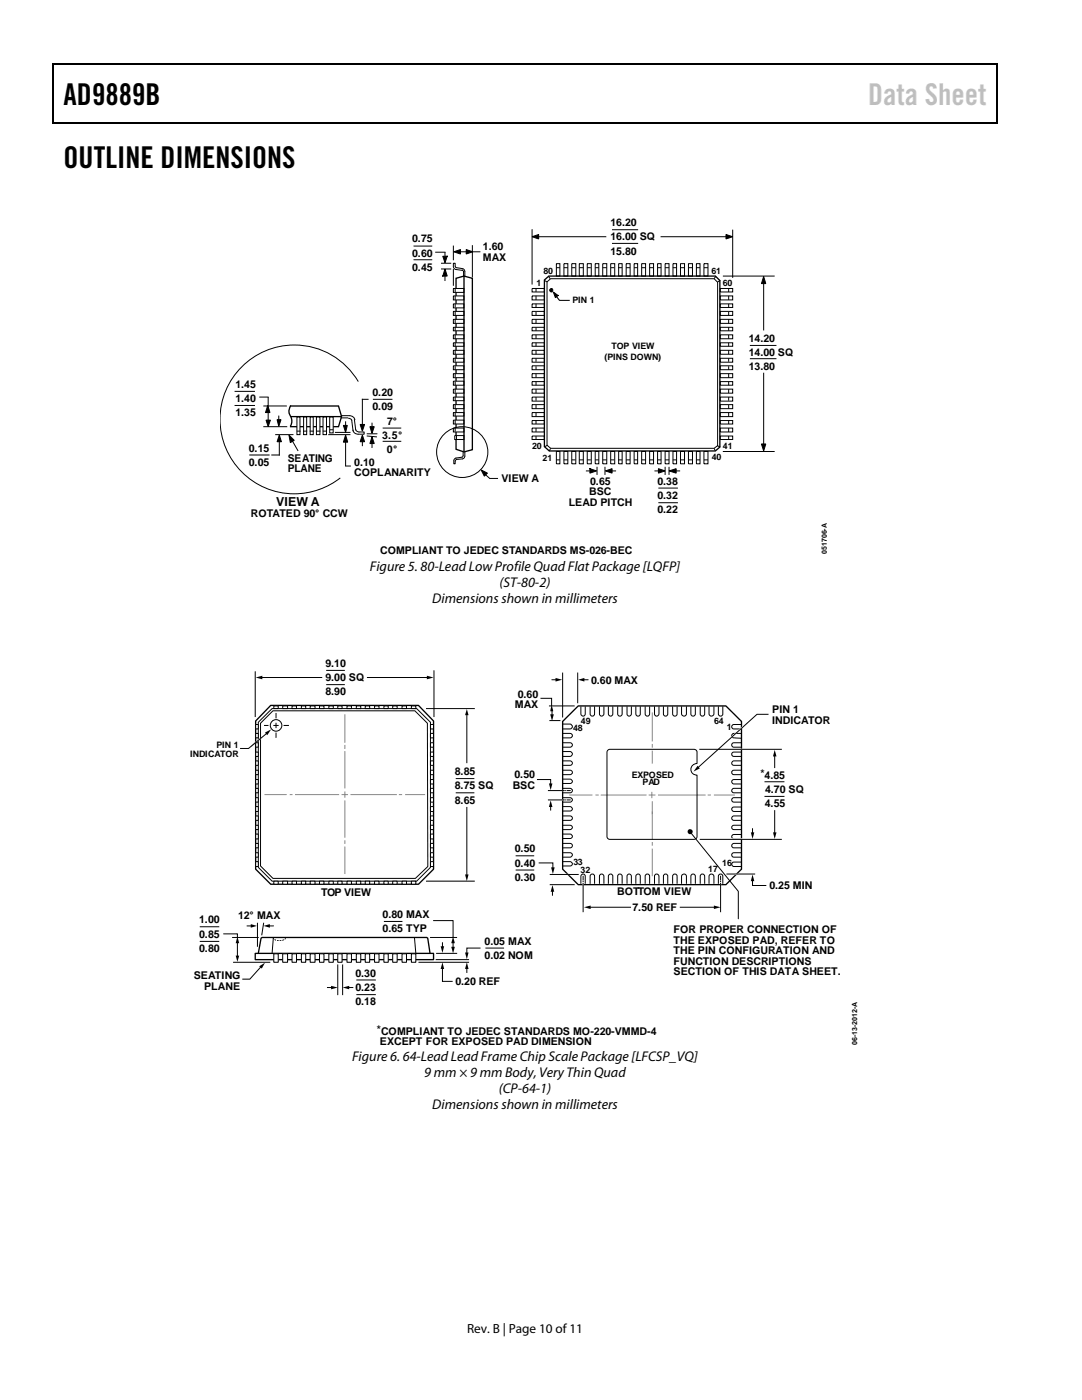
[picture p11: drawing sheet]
<svg xmlns="http://www.w3.org/2000/svg" width="216mm" height="279mm" viewBox="0 0 216 279" stroke-linecap="round" stroke-linejoin="round" font-family="sans-serif">
<path d="M10.5 12.7h.3v1h-.3zM198.8 12.7h.2v1h-.2zM198.8 12.7h.2v.3h-.2zM198.8 24.4h.2v.3h-.2z" fill="#000"/>
<path d="M10.5 12.8h188.3M10.7 13.7v11M198.9 13.7v11M10.5 24.5h188.3" fill="none" stroke="#000" stroke-width=".25"/>
<g fill="none" stroke="#000" stroke-width=".2">
<path d="M46.9 78.1h3.9M74.5 79.7h3.7M46.9 80.9h3.9M49.8 90.8h3.9M55.7 88.2v2.6h-1.5M68.1 83.4h1.3M68.2 83a2.67 2.67 0 0 1 2.4 .3l.2 .5M69.5 83.5a.62 .62 0 0 1 .7 .4l.2 2.1M70.7 83.8l.3 2M71 85.7a.69 .69 0 0 0 .7 .5h1v.5h-1.2a.94 .94 0 0 1-1.1-.9M73.3 86.6h1.9M73.3 87l1.8 .2"/>
<path d="M74.2 84.5v1.3M74.2 88.1v1.2"/>
</g>
<path d="M55.7 86.8l.5 1.4h-.9zM74.2 87.2l.5 1.3h-.9zM73.8 85.2h.9l-.5 1.3z" fill="#000" stroke="#000" stroke-width=".2"/>
<path d="M57.8 81h9.7l.7 2.1-.7 2.1h-9.7M58.1 83.1h10" fill="none" stroke="#000" stroke-width=".26"/>
<path d="M64.5 83.2h.7v3.5h-.7z" fill="#fff" stroke="#000" stroke-width=".2"/>
<path d="M64.5 86h.6" fill="none" stroke="#000" stroke-width=".2"/>
<path d="M65.8 83.2h.7v3.2h-.7z" fill="#fff" stroke="#000" stroke-width=".2"/>
<path d="M65.8 85.8h.7" fill="none" stroke="#000" stroke-width=".2"/>
<path d="M63.1 83.2h.7v3.5h-.7z" fill="#fff" stroke="#000" stroke-width=".2"/>
<path d="M63.2 86h.6" fill="none" stroke="#000" stroke-width=".2"/>
<path d="M61.9 83.2h.6v3.5h-.6z" fill="#fff" stroke="#000" stroke-width=".2"/>
<path d="M61.9 86h.6" fill="none" stroke="#000" stroke-width=".2"/>
<path d="M60.6 83.2h.6v3.5h-.6z" fill="#fff" stroke="#000" stroke-width=".2"/>
<path d="M60.6 86h.6" fill="none" stroke="#000" stroke-width=".2"/>
<path d="M59.2 83.2h.7v3.5h-.7z" fill="#fff" stroke="#000" stroke-width=".2"/>
<g fill="none" stroke="#000" stroke-width=".2">
<path d="M111 53.4h.7M111 52.6h.7v2.5h-.7zM112.5 52.6h.8v2.5h-.8zM112.5 53.4h.8M114.1 52.6h.8v2.5h-.8zM114.1 53.4h.7M115.6 53.4h.8M115.6 52.6h.8v2.5h-.8zM117.2 52.6h.8v2.5h-.8zM117.2 53.4h.7M118.8 52.6h.7v2.5h-.7zM118.8 53.4h.7"/>
<path d="M120.3 53.4h.8M120.3 52.6h.8v2.5h-.8zM121.9 53.4h.7M121.9 52.6h.8v2.5h-.8zM123.4 53.4h.7M123.4 52.6h.7v2.5h-.7zM124.9 52.6h.8v2.5h-.8zM124.9 53.4h.8M126.5 52.6h.7v2.5h-.7zM126.5 53.4h.7M128 52.6h.8v2.5h-.8zM128 53.4h.8"/>
<path d="M129.6 52.6h.8v2.5h-.8zM129.6 53.4h.7M131.2 52.6h.7v2.5h-.7zM131.2 53.4h.7M132.7 52.6h.8v2.5h-.8zM132.7 53.4h.8M134.3 53.4h.7M134.3 52.6h.7v2.5h-.7zM135.8 53.4h.8M135.8 52.6h.8v2.5h-.8zM137.4 52.6h.8v2.5h-.8zM137.4 53.4h.7"/>
<path d="M139 52.6h.7v2.5h-.7zM139 53.4h.7M140.5 53.4h.8M140.5 52.6h.8v2.5h-.8zM51.8 79.2h1.7M53.5 79.3v5.2M73.4 79.7h-1.1v5.3M52.6 85.2h4.6M52.6 81h4.5M55 86.7h3.5M55.6 83v1.4M58.3 87.9l1.1 2"/>
<path d="M59.3 86h.6M65.6 86.7h4.2M66.9 86.3h2.9M69 84.2v1.3M69 87.5v5.4M69 93h.9M72.3 87.7v1.2M76.5 85.4h3.5M76.5 88.1h3.5M111 91.8h.7M111 90.1h.7v2.5h-.7zM112.5 90.1h.8v2.5h-.8z"/>
<path d="M112.5 91.8h.8M114.1 90.1h.8v2.5h-.8zM114.1 91.8h.7M115.6 91.8h.8M115.6 90.1h.8v2.5h-.8zM117.2 90.1h.8v2.5h-.8zM117.2 91.8h.7M118.8 90.1h.7v2.5h-.7zM118.8 91.8h.7M120.3 91.8h.8M120.3 90.1h.8v2.5h-.8zM121.9 91.8h.7"/>
<path d="M121.9 90.1h.8v2.5h-.8zM123.4 91.8h.7M123.4 90.1h.7v2.5h-.7zM124.9 90.1h.8v2.5h-.8zM124.9 91.8h.8M126.5 90.1h.7v2.5h-.7zM126.5 91.8h.7"/>
</g>
<path d="M53.4 80.9l.5 1.4h-.9zM53.1 83.8h.9l-.5 1.4zM55.3 83.8h.8l-.5 1.3zM57.7 86.8l1 1.1-.8 .4zM69 86.8l.4 1.4h-.9zM68.5 84.9h.8l-.3 1.4zM72.3 86.8l.4 1.4h-.8zM71.9 84.7h.8l-.4 1.3z" fill="#000" stroke="#000" stroke-width=".2"/>
<path d="M128 90.1h.8v2.5h-.8z" fill="#fff"/>
<g fill="none" stroke="#000" stroke-width=".2">
<path d="M128 90.1h.8v2.5h-.8zM128 91.8h.8M129.6 90.1h.8v2.5h-.8zM129.6 91.8h.7M131.2 90.1h.7v2.5h-.7zM131.2 91.8h.7M132.7 90.1h.8v2.5h-.8zM132.7 91.8h.8M134.3 91.8h.7M134.3 90.1h.7v2.5h-.7zM135.8 91.8h.8M135.8 90.1h.8v2.5h-.8z"/>
<path d="M137.4 90.1h.8v2.5h-.8zM137.4 91.8h.7M139 90.1h.7v2.5h-.7zM139 91.8h.7M140.5 91.8h.8M140.5 90.1h.8v2.5h-.8z"/>
</g>
<path d="M106.2 87h2.4v.7h-2.4z" fill="#fff"/>
<path d="M106.2 87h2.4v.7h-2.4zM107 87v.7" fill="none" stroke="#000" stroke-width=".2"/>
<path d="M106.2 85.4h2.4v.8h-2.4z" fill="#fff"/>
<path d="M106.2 85.4h2.4v.8h-2.4zM107 85.4v.8" fill="none" stroke="#000" stroke-width=".2"/>
<path d="M106.2 83.9h2.4v.7h-2.4z" fill="#fff"/>
<g fill="none" stroke="#000" stroke-width=".2">
<path d="M88.3 51.1h.9l-.4 1.4zM88.8 50.4v1.4M88.8 54.6v1.4M88.8 53.7l.4 1.4h-.9zM90.5 53.1a.61 .61 0 0 0 .5 .7l1.2 .2M90.5 49.1v2.7M90.5 53.8v3.1M90.8 53.1l.1 .3 1.6 .3 .3 .5M91.3 50.2h4.5M92.1 53.9l.3 .2 .1 .2M94.3 49v6.3M106.2 59.1h2.4v.8h-2.4z"/>
<path d="M106.2 57.6h2.4v.7h-2.4zM106.2 45.8v10.9M106.9 47.2h14M107 57.6v.7M107 59.1v.8M143.7 59.1h2.5v.8h-2.5zM143.7 57.6h2.5v.7h-2.5zM145.4 57.6v.7M145.4 59.1v.8M146.2 45.9v9.5M106.2 79.2h2.4v.9h-2.4zM106.2 77.7h2.4v.8h-2.4z"/>
<path d="M106.2 76.2h2.4v.7h-2.4zM106.2 74.6h2.4v.8h-2.4zM106.2 73h2.4v.8h-2.4zM106.2 71.5h2.4v.8h-2.4zM106.2 69.9h2.4v.8h-2.4zM106.2 68.4h2.4v.7h-2.4zM106.2 66.8h2.4v.8h-2.4zM106.2 65.3h2.4v.7h-2.4zM106.2 63.7h2.4v.8h-2.4zM106.2 62.1h2.4v.8h-2.4zM106.2 60.6h2.4v.8h-2.4zM107 60.6v.8"/>
<path d="M107 62.2v.7M107 63.7v.8M107 65.3v.7M107 66.8v.8M107 68.4v.7M107 69.9v.8M107 71.5v.7M107 73.1v.7M107 74.6v.8M107 76.2v.7M107 77.7v.8M107 79.2v.8"/>
<path d="M143.7 79.2h2.5v.9h-2.5zM143.7 77.7h2.5v.8h-2.5zM143.7 76.2h2.5v.7h-2.5zM143.7 74.6h2.5v.8h-2.5zM143.7 73h2.5v.8h-2.5zM143.7 71.5h2.5v.8h-2.5zM143.7 69.9h2.5v.8h-2.5zM143.7 68.4h2.5v.7h-2.5zM143.7 66.8h2.5v.8h-2.5zM143.7 65.3h2.5v.7h-2.5zM143.7 63.7h2.5v.8h-2.5zM143.7 62.1h2.5v.8h-2.5z"/>
<path d="M143.7 60.6h2.5v.8h-2.5zM145.4 60.6v.8M145.4 62.2v.7M145.4 63.7v.8M145.4 65.3v.7M145.4 66.8v.8M145.4 68.4v.7M145.4 69.9v.8M145.4 71.5v.7M145.4 73.1v.7M145.4 74.6v.8M145.4 76.2v.7"/>
<path d="M145.4 77.7v.8M145.4 79.2v.8M106.2 83.9h2.4v.7h-2.4zM106.2 82.3h2.4v.8h-2.4zM106.2 80.8h2.4v.8h-2.4zM107 80.8v.8M107 82.3v.8M107 83.9v.7M143.7 87h2.5v.7h-2.5zM143.7 85.4h2.5v.8h-2.5zM143.7 83.9h2.5v.7h-2.5zM143.7 82.3h2.5v.8h-2.5z"/>
<path d="M143.7 80.8h2.5v.8h-2.5zM145.4 80.8v.8M145.4 82.3v.8M145.4 83.9v.7M145.4 85.4v.8M145.4 87v.7"/>
</g>
<path d="M90.6 50.2l1.3-.4v.9zM93 49.8l1.3 .4-1.3 .5zM106.2 47.2l1.3-.4v.9zM144.9 46.8l1.3 .4-1.3 .5z" fill="#000" stroke="#000" stroke-width=".2"/>
<path d="M88.8 53.7l.4 1.4h-.9zM88.3 51.1h.9l-.4 1.4z" fill="#000"/>
<path d="M90.5 52.5h.3v.6h-.3z" fill="#fff"/>
<path d="M90.8 53.1v-.6h-.3v.6M92.5 54.3v.8M92.8 54.2v.9M91.1 91.4l-.3 .1-.2 .4M92.4 90.9l-.1 .3-1.3 .2M92.8 91l-.3 .5-1.4 .2-.3 .4" fill="none" stroke="#000" stroke-width=".2"/>
<path d="M90.6 91.9l.2 .2v.5h-.2z" fill="#fff"/>
<path d="M90.6 91.9v.7h.2v-.5M92.4 90.2v.7M92.8 90.2v.8" fill="none" stroke="#000" stroke-width=".2"/>
<path d="M91 55.5l1.6-.4 1.7 .4v34.2l-1.7 .5-1.6-.5z" fill="none" stroke="#000" stroke-width=".26"/>
<path d="M90.5 57.6h2.1v.8h-2.1zM90.8 57.6v.7z" fill="#fff"/>
<path d="M90.5 57.6h2.1v.8h-2.1zM90.8 57.6v.7" fill="none" stroke="#000" stroke-width=".2"/>
<path d="M90.5 59.1h2.1v.8h-2.1zM90.8 59.1v.8z" fill="#fff"/>
<path d="M90.5 59.1h2.1v.8h-2.1zM90.8 59.1v.8" fill="none" stroke="#000" stroke-width=".2"/>
<path d="M90.5 60.6h2.1v.8h-2.1zM90.8 60.6v.8z" fill="#fff"/>
<path d="M90.5 60.6h2.1v.8h-2.1zM90.8 60.6v.8" fill="none" stroke="#000" stroke-width=".2"/>
<path d="M90.5 62.1h2.1v.8h-2.1zM90.8 62.2v.7z" fill="#fff"/>
<path d="M90.5 62.1h2.1v.8h-2.1zM90.8 62.2v.7" fill="none" stroke="#000" stroke-width=".2"/>
<path d="M90.5 63.7h2.1v.8h-2.1zM90.8 63.7v.8z" fill="#fff"/>
<path d="M90.5 63.7h2.1v.8h-2.1zM90.8 63.7v.8" fill="none" stroke="#000" stroke-width=".2"/>
<path d="M90.5 65.3h2.1v.7h-2.1zM90.8 65.3v.7z" fill="#fff"/>
<path d="M90.5 65.3h2.1v.7h-2.1zM90.8 65.3v.7" fill="none" stroke="#000" stroke-width=".2"/>
<path d="M90.5 66.8h2.1v.8h-2.1zM90.8 66.8v.8z" fill="#fff"/>
<path d="M90.5 66.8h2.1v.8h-2.1zM90.8 66.8v.8" fill="none" stroke="#000" stroke-width=".2"/>
<path d="M90.5 68.4h2.1v.7h-2.1zM90.8 68.4v.7z" fill="#fff"/>
<path d="M90.5 68.4h2.1v.7h-2.1zM90.8 68.4v.7" fill="none" stroke="#000" stroke-width=".2"/>
<path d="M90.5 69.9h2.1v.8h-2.1zM90.8 69.9v.8z" fill="#fff"/>
<path d="M90.5 69.9h2.1v.8h-2.1zM90.8 69.9v.8" fill="none" stroke="#000" stroke-width=".2"/>
<path d="M90.5 71.5h2.1v.8h-2.1zM90.8 71.5v.7z" fill="#fff"/>
<path d="M90.5 71.5h2.1v.8h-2.1zM90.8 71.5v.7" fill="none" stroke="#000" stroke-width=".2"/>
<path d="M90.5 73h2.1v.8h-2.1zM90.8 73.1v.7z" fill="#fff"/>
<path d="M90.5 73h2.1v.8h-2.1zM90.8 73.1v.7" fill="none" stroke="#000" stroke-width=".2"/>
<path d="M90.5 74.6h2.1v.8h-2.1zM90.8 74.6v.7z" fill="#fff"/>
<path d="M90.5 74.6h2.1v.8h-2.1zM90.8 74.6v.7" fill="none" stroke="#000" stroke-width=".2"/>
<path d="M90.5 76.1h2.1v.8h-2.1zM90.8 76.2v.7z" fill="#fff"/>
<path d="M90.5 76.1h2.1v.8h-2.1zM90.8 76.2v.7" fill="none" stroke="#000" stroke-width=".2"/>
<path d="M90.5 77.7h2.1v.8h-2.1zM90.8 77.7v.7z" fill="#fff"/>
<path d="M90.5 77.7h2.1v.8h-2.1zM90.8 77.7v.7" fill="none" stroke="#000" stroke-width=".2"/>
<path d="M90.5 79.2h2.1v.8h-2.1zM90.8 79.2v.8z" fill="#fff"/>
<path d="M90.5 79.2h2.1v.8h-2.1zM90.8 79.2v.8" fill="none" stroke="#000" stroke-width=".2"/>
<path d="M90.5 80.8h2.1v.8h-2.1zM90.8 80.8v.8z" fill="#fff"/>
<path d="M90.5 80.8h2.1v.8h-2.1zM90.8 80.8v.8" fill="none" stroke="#000" stroke-width=".2"/>
<path d="M90.5 82.3h2.1v.7h-2.1zM90.8 82.3v.7z" fill="#fff"/>
<path d="M90.5 82.3h2.1v.7h-2.1zM90.8 82.3v.7" fill="none" stroke="#000" stroke-width=".2"/>
<path d="M90.5 83.8h2.1v.8h-2.1zM90.8 83.8v.8z" fill="#fff"/>
<path d="M90.5 83.8h2.1v.8h-2.1zM90.8 83.8v.8" fill="none" stroke="#000" stroke-width=".2"/>
<path d="M90.5 85.4h2.1v.8h-2.1zM90.8 85.4v.7z" fill="#fff"/>
<path d="M90.5 85.4h2.1v.8h-2.1zM90.8 85.4v.7" fill="none" stroke="#000" stroke-width=".2"/>
<path d="M90.7 86.9h1.9v.8h-1.9zM91.1 87v.7z" fill="#fff"/>
<g fill="none" stroke="#000" stroke-width=".2">
<path d="M82.6 49.1h3.5M82.6 51.8h3.5M86.9 50.3h1.9M88.1 53.7h1.8M88.1 52.5h1.8M108.6 56l.6 .2M109.2 56.2l.7-.6h32.6l.7 .7v32.6l-.7 .6h-32.6l-.7-.6zM109.4 55.1l.4 .5M110.4 58.3l1 .7-.6 .4zM110.8 58.9l.8 1h2M122.2 45.8h5M122.2 48.6h5"/>
<path d="M131.9 47.2h13.3M142.9 55.1l-.4 .5M143.7 56l-.5 .2M144.3 55.1h10.2M152.4 56.3v9.5M71.5 76.2a14.8 14.8 0 0 0-20.9-4.9 14.8 14.8 0 0 0-3.9 21.1 14.8 14.8 0 0 0 21.2 3M149.7 68.9h5.1M149.7 71.6h5.1M152.4 74.5v14.2M90.7 86.9h1.9v.8h-1.9zM91.1 87v.7M96.8 94.7l.8 .7"/>
<path d="M97.6 95.5h1.8M109.2 88.9l-.5 .2M109.9 89.5l-.3 .5M117 94h1.3M117.7 93.5l1.3 .5-1.3 .4zM119.1 93.3v1.4M120.7 93.3v1.4M120.8 94l1.3-.5v.9zM121.5 94h1.3M130.7 94h1.3M131.5 97.4h3.7M132.7 93.3v1.4"/>
<path d="M133.5 93.3v1.4M134.2 94h1.4M142.5 89.5l.2 .5M143.1 88.9l.6 .3M144.3 90.1h10.2M131.5 100.3h3.7M51.5 144.1l2.8-2.7h28.8l2.8 2.7v29l-2.8 2.8h-28.8l-2.8-2.8zM52 144.3l2.5-2.4h28.3l2.5 2.4 .1 28.6-2.5 2.4h-28.4l-2.5-2.5zM85 141.4h9.7M152.5 156h4M152.5 158.9h4M85 175.9h9.7"/>
<circle cx="92.3" cy="90.2" r="5.1"/>
</g>
<path d="M92.6 55v35.1M108.6 55.9l.9-.8h33.2l.9 .9v33.2l-.9 .8h-33.1l-1-.9zM58 80.9a2.16 2.16 0 0 0 .1 2.6 1.88 1.88 0 0 1-.2 1.6" fill="none" stroke="#000" stroke-width=".26"/>
<g fill="#000" stroke="#000" stroke-width=".2">
<path d="M152.4 55.2l.4 1.4h-.9zM96 93.8l1.3 .6-.7 .6zM131.4 93.5l1.3 .5-1.3 .4zM133.5 94l1.4-.5v.9zM151.9 88.6h.9l-.4 1.4z"/>
<circle cx="110" cy="57.9" r=".32"/>
</g>
<path d="M117.7 93.5l1.3 .5-1.3 .4zM120.8 94l1.3-.5v.9z" fill="#000"/>
<path d="M110.4 58.3l.4 1.1 .6-.4zM110.8 58.9l.8 1zM111.6 59.9h2z" fill="#000"/>
<path d="M54 140.8h29.5l3 3.1v29.6l-3 3h-29.5l-3-3v-29.6z" fill="none" stroke="#000" stroke-width=".27"/>
<circle cx="55.1" cy="144.8" r="1.15" fill="#fff"/>
<g fill="none" stroke="#000" stroke-width=".2">
<path d="M50.9 134.1v8.9M52.1 135.2h12.1M73.3 135.2h12.1M86.6 133.9v9.1M112.3 134.3v8.8M115.3 134.3v6M52.7 144.8h.9M53.3 146.3l-3.7 3.1h-1.6M54.5 144.8h1.1M55.1 142.3v1.1M55.1 144.3v1M55.1 146.2v1.1"/>
<path d="M56.6 144.8h1.1M93.2 142.6v9.6M109.5 140.9h5.2M109.6 143.8h2.2M112.3 159.2h1.5a.46 .46 0 0 1 .4 .5 .46 .46 0 0 1-.6 .4h-1.3M112.3 157.3h1.5a.46 .46 0 0 1 .4 .6 .46 .46 0 0 1-.6 .3h-1.3M112.3 155.5h1.5a.44 .44 0 0 1 .4 .3 .44 .44 0 0 1-.2 .5l-1.7 .1M112.3 153.7h1.5a.46 .46 0 0 1 .4 .6 .46 .46 0 0 1-.6 .3h-1.3M112.3 151.8h1.5a.46 .46 0 0 1 .4 .6 .46 .46 0 0 1-.6 .3h-1.3M112.3 150h1.5a.5 .5 0 0 1 .4 .6 .5 .5 0 0 1-.6 .4h-1.3M112.3 148.2h1.5a.46 .46 0 0 1 .4 .6 .46 .46 0 0 1-.6 .3h-1.3M112.3 146.4h1.5a.46 .46 0 0 1 .4 .5 .46 .46 0 0 1-.6 .4h-1.3"/>
<path d="M112.3 144.5h1.5a.5 .5 0 0 1 .4 .6 .5 .5 0 0 1-.6 .4h-1.3M115.9 141v1.5a.45 .45 0 0 0 .6 .4 .45 .45 0 0 0 .3-.6v-1.3M117.8 141v1.5a.46 .46 0 0 0 .5 .4 .46 .46 0 0 0 .3-.6v-1.3M119.6 141v1.5a.46 .46 0 0 0 .6 .4 .46 .46 0 0 0 .3-.6v-1.3M121.4 141v1.5a.46 .46 0 0 0 .5 .4 .46 .46 0 0 0 .4-.6v-1.3M123.3 141v1.5a.46 .46 0 0 0 .5 .4 .46 .46 0 0 0 .3-.6v-1.3M125.1 141v1.5a.45 .45 0 0 0 .6 .4 .45 .45 0 0 0 .3-.6v-1.3M126.9 141v1.5a.46 .46 0 0 0 .5 .4 .46 .46 0 0 0 .4-.6v-1.3M128.7 141v1.5a.46 .46 0 0 0 .6 .4 .46 .46 0 0 0 .3-.6v-1.3M130.6 141v1.5a.46 .46 0 0 0 .5 .4 .46 .46 0 0 0 .4-.6v-1.3M132.4 141v1.5a.45 .45 0 0 0 .5 .4 .45 .45 0 0 0 .3-.6v-1.3M134.2 141v1.5a.46 .46 0 0 0 .6 .4 .46 .46 0 0 0 .3-.6v-1.3"/>
<path d="M136 141v1.5a.5 .5 0 0 0 .6 .4 .5 .5 0 0 0 .4-.6v-1.3M137.9 141v1.5a.46 .46 0 0 0 .5 .4 .46 .46 0 0 0 .3-.6v-1.3M139.7 141v1.5a.46 .46 0 0 0 .6 .4 .46 .46 0 0 0 .3-.6v-1.3M141.5 141v1.5a.5 .5 0 0 0 .6 .4 .5 .5 0 0 0 .4-.6v-1.3M143.3 141v1.5a.46 .46 0 0 0 .6 .4 .46 .46 0 0 0 .3-.6v-1.3M148 159.2h-1.5a.46 .46 0 0 0-.5 .6 .46 .46 0 0 0 .6 .3h1.4M148 157.3h-1.5a.46 .46 0 0 0-.5 .6 .46 .46 0 0 0 .6 .3h1.4M148 155.6h-1.5a.46 .46 0 0 0-.5 .5 .46 .46 0 0 0 .6 .4h1.4M148 153.7h-1.5a.46 .46 0 0 0-.5 .6 .46 .46 0 0 0 .6 .3h1.4M148 151.8h-1.5a.46 .46 0 0 0-.5 .6 .46 .46 0 0 0 .6 .3h1.4M148 150.1h-1.5a.45 .45 0 0 0-.5 .5 .45 .45 0 0 0 .6 .4h1.4M148 148.2h-1.5a.46 .46 0 0 0-.5 .6 .46 .46 0 0 0 .6 .3h1.4"/>
<path d="M148 146.4h-1.5a.46 .46 0 0 0-.5 .5 .46 .46 0 0 0 .6 .4h1.4M148 144.6h-1.5a.46 .46 0 0 0-.5 .5 .46 .46 0 0 0 .6 .4h1.4M154.6 150.7v2.5M93.2 161.1v13.7M102.9 170.8h3.7M102.9 173.6h3.7M109.8 176.6h4.8M112.3 172h1.5a.45 .45 0 0 1 .4 .5 .45 .45 0 0 1-.6 .3h-1.3M112.3 170.2h1.5a.46 .46 0 0 1 .4 .5 .46 .46 0 0 1-.6 .4h-1.3M112.3 168.3h1.5a.46 .46 0 0 1 .4 .6 .46 .46 0 0 1-.6 .3h-1.3M112.3 166.5h1.5a.46 .46 0 0 1 .4 .5 .46 .46 0 0 1-.6 .3h-1.3M112.3 164.7h1.5a.45 .45 0 0 1 .4 .5 .45 .45 0 0 1-.6 .4h-1.3"/>
<path d="M112.3 162.8h1.5a.46 .46 0 0 1 .4 .6 .46 .46 0 0 1-.6 .3h-1.3M112.3 161h1.5a.46 .46 0 0 1 .4 .5 .46 .46 0 0 1-.6 .4h-1.3M115.9 176.4v-1.3a.45 .45 0 0 1 .3-.6 .45 .45 0 0 1 .6 .4v1.5M117.8 176.4v-1.3a.46 .46 0 0 1 .3-.7 .46 .46 0 0 1 .5 .5v1.5M119.6 176.4v-1.3a.46 .46 0 0 1 .3-.7 .46 .46 0 0 1 .6 .5v1.5M121.4 176.4v-1.3a.46 .46 0 0 1 .3-.6 .46 .46 0 0 1 .6 .4v1.5M123.3 176.4v-1.3a.46 .46 0 0 1 .3-.7 .46 .46 0 0 1 .5 .5v1.5M125.1 176.4v-1.3a.45 .45 0 0 1 .3-.7 .45 .45 0 0 1 .6 .5v1.5M126.9 176.4v-1.3a.46 .46 0 0 1 .3-.6 .46 .46 0 0 1 .6 .4v1.5M128.7 176.4v-1.3a.46 .46 0 0 1 .4-.7 .46 .46 0 0 1 .5 .5v1.5M130.6 176.4v-1.3a.46 .46 0 0 1 .3-.7 .46 .46 0 0 1 .6 .5v1.5M132.4 176.4v-1.3a.45 .45 0 0 1 .3-.7 .45 .45 0 0 1 .5 .5v1.5"/>
<path d="M134.2 176.4v-1.3a.46 .46 0 0 1 .4-.7 .46 .46 0 0 1 .5 .5v1.5M136 176.4v-1.3a.5 .5 0 0 1 .4-.6 .5 .5 0 0 1 .6 .4v1.5M137.9 176.4v-1.3a.46 .46 0 0 1 .3-.7 .46 .46 0 0 1 .5 .5v1.5M139.7 176.4v-1.3a.46 .46 0 0 1 .4-.7 .46 .46 0 0 1 .5 .5v1.5M141.5 176.4v-1.3a.5 .5 0 0 1 .4-.7 .5 .5 0 0 1 .6 .5v1.5M143.3 176.4v-1.3a.46 .46 0 0 1 .4-.7 .46 .46 0 0 1 .5 .5v1.5M148 172h-1.5a.46 .46 0 0 0-.5 .6 .46 .46 0 0 0 .6 .3h1.4M148 170.2h-1.5a.46 .46 0 0 0-.5 .5 .46 .46 0 0 0 .6 .4h1.4M148 168.3h-1.5a.46 .46 0 0 0-.5 .6 .46 .46 0 0 0 .6 .3h1.4M148 166.5h-1.5a.46 .46 0 0 0-.5 .6 .46 .46 0 0 0 .6 .3h1.4M148 164.7h-1.5a.45 .45 0 0 0-.5 .5 .45 .45 0 0 0 .6 .4h1.4M148 162.8h-1.5a.46 .46 0 0 0-.5 .6 .46 .46 0 0 0 .6 .3h1.4"/>
<path d="M148 161.1h-1.5a.46 .46 0 0 0-.5 .5 .46 .46 0 0 0 .6 .3h1.4M154.6 161.8v4.6M39.9 185h3.9M39.9 187.9h3.9M44.6 186.4h2.8v.7M46.3 187.1h5.3M46.5 192h7.4M47.4 188v2.9M49.3 184.8h.9M51.4 184.3v4.5M52.2 192.8l-2.4 2.6h-1.5M52.6 184.3l-.4 2.3"/>
<path d="M53.7 184.8h.8M54.5 187.1l-.2 3.2M65.3 197.1h1M67.4 192.6v5.9M68.4 192.6v5.9M69.4 197.1h1M71.1 195.6h3.9M71.1 198.5h3.9M76.6 183.9h3.7M82.7 187.1l.3 3.2M83.5 192h10.1M85.8 187.1h5.4"/>
<path d="M87 191.5h6.5M87.1 190.3h4M96.9 189.2h3.7"/>
<circle cx="55.1" cy="144.8" r="1.15"/>
</g>
<path d="M112.3 144l3.1-3.1h29.4l3.2 3.1v29.5l-3.2 3.1h-29.4l-3.1-3.1zM50.9 190.3h35.6v1.2h-35.6zM51.5 190.3l.6-3 .1-.2h5.3h27.6l.3 .2 .4 3" fill="none" stroke="#000" stroke-width=".27"/>
<g fill="#000">
<path d="M51 135.2l1.3-.3v.7zM85.2 134.9l1.3 .3-1.3 .4zM50 149l1.9-1.6zM52.9 146.2l1.2-.6-.8 1.1zM93.2 141.5l.3 1.2h-.7zM154.6 149.6l.3 1.4h-.7zM92.8 174.5h.7l-.3 1.4zM154.2 166.1h.7l-.3 1.3zM47 190.7h.7l-.3 1.3zM47.4 186.9l.3 1.3h-.7zM50 184.4l1.3 .4-1.3 .3zM51.7 192.8l1.2-.7-.7 1.2z"/>
<path d="M52.6 184.8l1.2-.4v.7zM66.1 196.7l1.3 .4-1.3 .3zM68.4 197.1l1.3-.4v.7z"/>
<path d="M55.8 187.6h.3v.2h-.3zM55.3 187.6h.3v.2h-.3zM56.2 187.6l.4-.2 .1 .2zM54.8 187.4l.3 .1v.2l-.4-.2zM56.9 187.2h.1l-.1 .3zM54.5 187.2h.1l-.1 .2z"/>
</g>
<path d="M51.9 147.4l-1.9 1.6" fill="none" stroke="#fff" stroke-width=".27"/>
<g fill="#fff" stroke="#000" stroke-width=".2">
<path d="M82.1 190.4h.9v1.6h-.9z"/>
<path d="M80.2 190.4h.9v1.6h-.9z"/>
<path d="M78.4 190.4h.8v1.6h-.8z"/>
<path d="M76.6 190.4h.9v1.6h-.9z"/>
<path d="M74.7 190.4h.9v1.6h-.9z"/>
<path d="M72.9 190.4h.9v1.6h-.9z"/>
<path d="M71.1 190.4h.9v1.6h-.9z"/>
<path d="M69.2 190.4h.9v1.6h-.9z"/>
<path d="M67.4 190.4h.9v1.6h-.9z"/>
<path d="M65.6 190.4h.9v1.6h-.9z"/>
<path d="M63.8 190.4h.8v1.6h-.8z"/>
<path d="M61.9 190.4h1v1.6h-1z"/>
<path d="M60.1 190.4h.9v1.6h-.9z"/>
<path d="M58.3 190.4h.9v1.6h-.9z"/>
<path d="M56.4 190.4h1v1.6h-1z"/>
<path d="M54.6 190.4h.9v1.6h-.9z"/>
<path d="M82.1 175.9h.9v.6h-.9z"/>
<path d="M80.2 175.9h.9v.6h-.9z"/>
<path d="M78.4 175.9h.8v.6h-.8z"/>
<path d="M76.6 175.9h.9v.6h-.9z"/>
<path d="M74.7 175.9h.9v.6h-.9z"/>
<path d="M72.9 175.9h.9v.6h-.9z"/>
<path d="M71.1 175.9h.9v.6h-.9z"/>
<path d="M69.2 175.9h.9v.6h-.9z"/>
<path d="M67.4 175.9h.9v.6h-.9z"/>
<path d="M65.6 175.9h.9v.6h-.9z"/>
<path d="M63.8 175.9h.8v.6h-.8z"/>
<path d="M61.9 175.9h1v.6h-1z"/>
<path d="M60.1 175.9h.9v.6h-.9z"/>
<path d="M58.3 175.9h.9v.6h-.9z"/>
<path d="M56.4 175.9h1v.6h-1z"/>
<path d="M54.6 175.9h.9v.6h-.9z"/>
<path d="M82.1 140.9h.9v.5h-.9z"/>
<path d="M80.2 140.9h.9v.5h-.9z"/>
<path d="M78.4 140.9h.8v.5h-.8z"/>
<path d="M76.6 140.9h.9v.5h-.9z"/>
<path d="M74.7 140.9h.9v.5h-.9z"/>
<path d="M72.9 140.9h.9v.5h-.9z"/>
<path d="M71.1 140.9h.9v.5h-.9z"/>
<path d="M69.2 140.9h.9v.5h-.9z"/>
<path d="M67.4 140.9h.9v.5h-.9z"/>
<path d="M65.6 140.9h.9v.5h-.9z"/>
<path d="M63.8 140.9h.8v.5h-.8z"/>
<path d="M61.9 140.9h1v.5h-1z"/>
<path d="M60.1 140.9h.9v.5h-.9z"/>
<path d="M58.3 140.9h.9v.5h-.9z"/>
<path d="M56.4 140.9h1v.5h-1z"/>
<path d="M54.6 140.9h.9v.5h-.9z"/>
<path d="M51 144.6h.5v.9h-.5z"/>
<path d="M51 146.4h.5v.9h-.5z"/>
<path d="M51 148.2h.5v.9h-.5z"/>
<path d="M51 150.1h.5v.9h-.5z"/>
<path d="M51 151.8h.5v.9h-.5z"/>
<path d="M51 153.7h.5v.9h-.5z"/>
<path d="M51 155.6h.5v.9h-.5z"/>
<path d="M51 157.3h.5v.9h-.5z"/>
<path d="M51 159.2h.5v.9h-.5z"/>
<path d="M51 161h.5v.9h-.5z"/>
<path d="M51 162.8h.5v.9h-.5z"/>
<path d="M51 164.7h.5v.9h-.5z"/>
<path d="M51 166.5h.5v.9h-.5z"/>
<path d="M51 168.3h.5v.9h-.5z"/>
<path d="M51 170.2h.5v.9h-.5z"/>
<path d="M51 172h.5v.9h-.5z"/>
<path d="M85.9 144.6h.6v.9h-.6z"/>
<path d="M85.9 146.4h.6v.9h-.6z"/>
<path d="M85.9 148.2h.6v.9h-.6z"/>
<path d="M85.9 150.1h.6v.9h-.6z"/>
<path d="M85.9 151.8h.6v.9h-.6z"/>
<path d="M85.9 153.7h.6v.9h-.6z"/>
<path d="M85.9 155.6h.6v.9h-.6z"/>
<path d="M85.9 157.3h.6v.9h-.6z"/>
<path d="M85.9 159.2h.6v.9h-.6z"/>
<path d="M85.9 161h.6v.9h-.6z"/>
<path d="M85.9 162.8h.6v.9h-.6z"/>
<path d="M85.9 164.7h.6v.9h-.6z"/>
<path d="M85.9 166.5h.6v.9h-.6z"/>
<path d="M85.9 168.3h.6v.9h-.6z"/>
<path d="M85.9 170.2h.6v.9h-.6z"/>
<path d="M85.9 172h.6v.9h-.6z"/>
</g>
<g fill="none" stroke="#000" stroke-width=".2">
<path d="M65.1 133.8h3.7M65.1 136.6h3.7M107.8 139.4h2.3v1.5M110.2 135.7h.9M116.4 135.7h.9M90.9 155.4h3.8M90.9 158.2h3.8M107.1 155.6h2.8v1M109.4 157.8h3.1M109.4 159.6h3.1M110.2 141.7v1.1M112.7 157.8h.1"/>
<path d="M112.7 159.6h.1M113.2 157.8h.6M113.2 159.6h.6M121.4 149.6l17.1-.1a.74 .74 0 0 1 .6 1.1v1.8a1.16 1.16 0 0 0-1.2 1.1 1.16 1.16 0 0 0 1.2 1.2v12.3a1.28 1.28 0 0 1-1.6 .5h-15.8a.8 .8 0 0 1-.6-1v-16.4zM139.6 149.5h16.3M153.4 142.6h-2.4l-11.8 10.7M107.5 172.2h2.8v1.2M109.8 174.5h5.6M109.9 160.8v.9M110.2 177.8v.9M116.4 174.9v.7M116.4 175.9h.1"/>
<path d="M116.4 176.3v5.6M137.7 166l9.6 11.9v5.5M139.7 167.5h16.2M143.8 174.9v.7M143.8 175.9h.1M143.8 176.3v5.6M144.9 174.4h5.8M150.2 175.6v1.1h2.7M150.2 165.4v1M86.4 183.7h4v3.3M88.3 193.1v2.8h2M88.3 188.2v.9"/>
<path d="M90.4 188v1.2M93.2 193.2v.9M95.9 189.2h-2.7v1.2M117.6 181.1h8.2M135.7 181.1h7"/>
</g>
<g fill="#000">
<path d="M110.8 135.3l1.4 .4-1.4 .3zM115.4 135.7l1.2-.4v.7zM109.5 156.4h.7l-.3 1.3zM109.8 142.6h.7l-.3 1.3zM110.1 140.6l.3 1.3h-.6zM139.2 152.8l.4 .6-1.2 .6zM110 173.1h.7l-.4 1.3zM109.9 159.7l.3 1.4h-.7zM110.2 176.6l.4 1.4h-.7zM149.8 166.1h.7l-.3 1.3zM150.2 174.5l.3 1.4h-.7zM87.9 188.8h.7l-.3 1.4z"/>
<path d="M88.3 192l.3 1.4h-.7zM90 189h.8l-.4 1.3zM90.4 186.9l.4 1.3h-.8zM92.8 190.1h.7l-.3 1.3zM93.2 192l.3 1.4h-.7zM116.5 181.1l1.4-.4v.7zM142.5 180.7l1.3 .4-1.3 .3z"/>
<circle cx="137.7" cy="166" r=".51"/>
</g>
<path d="M112.1 157.8h.2M112.1 159.6h.2M146 149.5h2.1M148.4 144.9l-5.8 5.4M112.8 174.5h1.1M116.4 176.5v.1M143.8 176.5v.1M145.9 167.4h2.3M147.5 174.4l-1 .1" fill="none" stroke="#fff" stroke-width=".27"/>
<g fill="none" stroke="#808385" stroke-width=".2">
<path d="M52.9 158.6h4.2M57.9 158.6h.4M59 158.6h8.6M68.3 158.6h1M68.8 142.6v5.5M68.8 148.8v.6M68.8 150v7.2M68.8 158.1v1M68.8 159.8v7.3M70 158.6h9.1M79.7 158.6h.4M80.9 158.6h3.8"/>
<path d="M113.7 158.7h4.4M118.9 158.7h.5M120 158.7h8.9M129.5 158.7h1.2M130.1 158.1v1.1M130.2 142.3v5.6M130.2 148.6v.5M130.2 149.9v2.4M130.2 160v7.4M131.4 158.7h9.3M141.3 158.7h.5M142.6 158.7h3.9"/>
<path d="M68.8 167.8v.5M68.8 169v5.3M130.2 168.1v.6M130.2 169.5v5.3"/>
</g>
<g font-size="6">
<text x="12.7" y="21">AD9889B</text>
<text x="12.7" y="33.6">OUTLINE DIMENSIONS</text>
</g>
<text font-size="6" fill="#c0c0c0" x="173.2" y="21">Data Sheet</text>
<g font-size="2.8">
<text x="73.8" y="113.9">Figure 5. 80-Lead Low Profile Quad Flat Package [LQFP]</text>
<text x="99.7" y="117.1">(ST-80-2)</text>
<text x="86.3" y="120.3">Dimensions shown in millimeters</text>
<text x="70.3" y="211.8">Figure 6. 64-Lead Lead Frame Chip Scale Package [LFCSP_VQ]</text>
<text x="84.7" y="215">9 mm × 9 mm Body, Very Thin Quad</text>
<text x="86.3" y="221.3">Dimensions shown in millimeters</text>
<text x="99.5" y="218.1">(CP-64-1)</text>
</g>
<text font-size="2.6" x="93.2" y="266">Rev. B | Page 10 of 11</text>
<text font-size="2.5" x="55.1" y="101">VIEW A</text>
<g font-size="2.1">
<text x="121.8" y="45.1">16.20</text>
<text x="121.8" y="48">16.00 SQ</text>
<text x="82.3" y="51.2">0.60</text>
<text x="82.3" y="48.4">0.75</text>
<text x="96.4" y="49.9">1.60</text>
<text x="96.4" y="52">MAX</text>
<text x="121.8" y="50.8">15.80</text>
<text x="82.3" y="54">0.45</text>
<text x="149.4" y="68.2">14.20</text>
<text x="149.4" y="71">14.00 SQ</text>
<text x="47" y="77.4">1.45</text>
<text x="149.4" y="73.8">13.80</text>
<text x="47" y="80.2">1.40</text>
<text x="47" y="83">1.35</text>
<text x="74.3" y="79">0.20</text>
<text x="74.3" y="81.8">0.09</text>
<text x="76.2" y="87.6">3.5°</text>
<text x="77.3" y="84.8">7°</text>
<text x="49.7" y="90.1">0.15</text>
<text x="49.7" y="92.9">0.05</text>
<text x="57.4" y="92.2">SEATING</text>
<text x="57.4" y="94.3">PLANE</text>
<text x="70.7" y="92.9">0.10</text>
<text x="70.7" y="95">COPLANARITY</text>
<text x="77.2" y="90.4">0°</text>
<text x="100.1" y="96.1">VIEW A</text>
<text x="113.5" y="101">LEAD PITCH</text>
<text x="117.6" y="98.8">BSC</text>
<text x="117.8" y="96.7">0.65</text>
<text x="131.2" y="96.8">0.38</text>
<text x="131.2" y="99.6">0.32</text>
<text x="50.1" y="103.2">ROTATED 90° CCW</text>
<text x="131.2" y="102.4">0.22</text>
<text x="75.9" y="110.6">COMPLIANT TO JEDEC STANDARDS MS-026-BEC</text>
<text x="64.9" y="133.1">9.10</text>
<text x="64.9" y="135.9">9.00 SQ</text>
<text x="117.9" y="136.5">0.60 MAX</text>
<text x="64.9" y="138.8">8.90</text>
<text x="102.7" y="141.4">MAX</text>
<text x="103.3" y="139.3">0.60</text>
<text x="154.1" y="142.3">PIN 1</text>
<text x="154.1" y="144.5">INDICATOR</text>
<text x="90.7" y="154.7">8.85</text>
<text x="102.7" y="155.3">0.50</text>
<text x="151.7" y="155">*4.85</text>
<text x="90.7" y="157.5">8.75 SQ</text>
<text x="90.7" y="160.4">8.65</text>
<text x="102.3" y="157.4">BSC</text>
<text x="152.6" y="161">4.55</text>
<text x="152.7" y="158.2">4.70 SQ</text>
<text x="102.7" y="170.1">0.50</text>
<text x="102.7" y="173">0.40</text>
<text x="64.1" y="178.8">TOP VIEW</text>
<text x="102.7" y="175.8">0.30</text>
<text x="123.1" y="178.6">BOTTOM VIEW</text>
<text x="153.5" y="177.5">0.25 MIN</text>
<text x="39.7" y="184.3">1.00</text>
<text x="47.5" y="183.5">12° MAX</text>
<text x="76.3" y="183.1">0.80 MAX</text>
<text x="76.3" y="185.9">0.65 TYP</text>
<text x="126.2" y="181.9">7.50 REF</text>
<text x="39.7" y="187.1">0.85</text>
<text x="39.7" y="189.9">0.80</text>
<text x="96.7" y="188.6">0.05 MAX</text>
<text x="96.7" y="191.4">0.02 NOM</text>
<text x="134.4" y="186.2">FOR PROPER CONNECTION OF</text>
<text x="134.4" y="188.3">THE EXPOSED PAD, REFER TO</text>
<text x="134.4" y="190.4">THE PIN CONFIGURATION AND</text>
<text x="38.7" y="195.4">SEATING</text>
<text x="40.7" y="197.5">PLANE</text>
<text x="70.9" y="195">0.30</text>
<text x="70.9" y="197.8">0.23</text>
<text x="90.9" y="196.6">0.20 REF</text>
<text x="134.4" y="192.6">FUNCTION DESCRIPTIONS</text>
<text x="134.4" y="194.7">SECTION OF THIS DATA SHEET.</text>
<text x="70.9" y="200.7">0.18</text>
<text x="75.2" y="206.2">*COMPLIANT TO JEDEC STANDARDS MO-220-VMMD-4</text>
<text x="75.8" y="208.6">EXCEPT FOR EXPOSED PAD DIMENSION</text>
</g>
<g font-size="1.8">
<text x="107.1" y="57.1">1</text>
<text x="108.4" y="54.7">80</text>
<text x="141.9" y="54.6">61</text>
<text x="144.2" y="57">60</text>
<text x="114.2" y="60.6">PIN 1</text>
<text x="120.6" y="71.8">(PINS DOWN)</text>
<text x="122" y="69.7">TOP VIEW</text>
<text x="106.2" y="89.5">20</text>
<text x="144.2" y="89.6">41</text>
<text x="108.2" y="92">21</text>
<text x="142" y="91.9">40</text>
<text x="43.2" y="149.4">PIN 1</text>
<text x="114.3" y="146">48</text>
<text x="115.9" y="144.4">49</text>
<text x="142.5" y="144.4">64</text>
<text x="145" y="145.6">1</text>
<text x="38" y="151.1">INDICATOR</text>
<text x="126" y="155.2">EXPOSED</text>
<text x="128.2" y="156.8">PAD</text>
<text x="114.4" y="172.6">33</text>
<text x="144.1" y="172.9">16</text>
<text x="115.8" y="174.1">32</text>
<text x="141.3" y="174.1">17</text>
</g>
<g font-size="1.4">
<text x="165" y="110.6" transform="rotate(-90 165 110.6)">051706-A</text>
<text x="171" y="208.6" transform="rotate(-90 171 208.6)">06-13-2012-A</text>
</g>
</svg>
